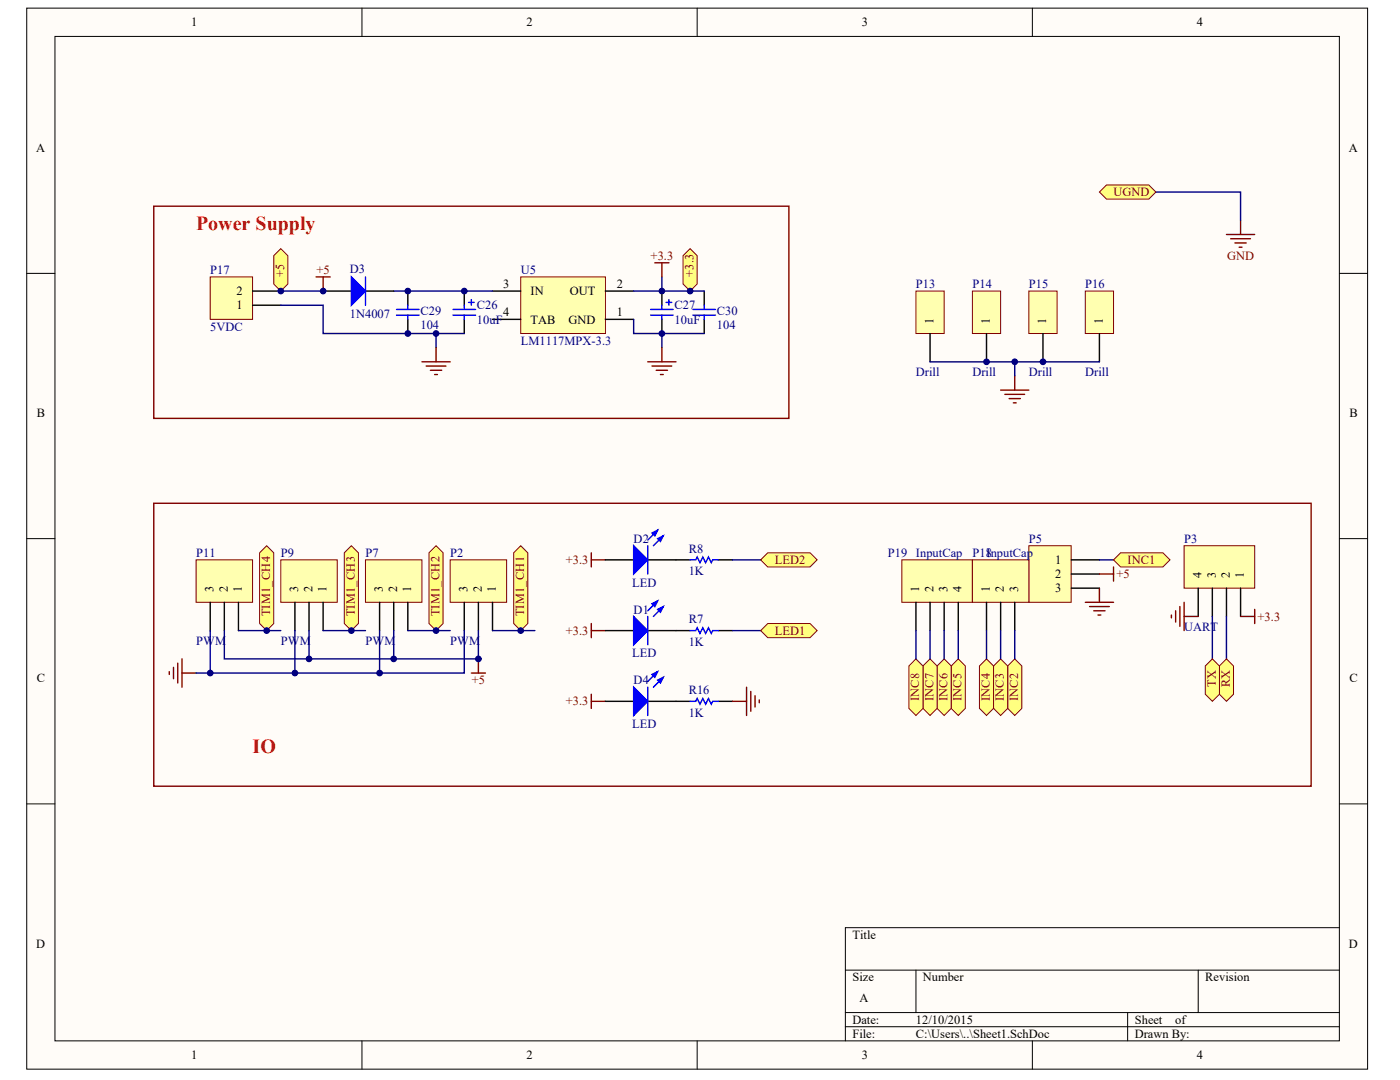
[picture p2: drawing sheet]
<svg xmlns="http://www.w3.org/2000/svg" width="279mm" height="215mm" viewBox="0 0 279 215" stroke-linecap="round" stroke-linejoin="round" font-family="sans-serif">
<g fill="#fffcf8" stroke="#000" stroke-width=".2">
<path d="M5.3 1.6h267.3v211.4h-267.3z"/>
<path d="M11 7.3h256v200.1h-256z"/>
</g>
<g fill="none" stroke="#000" stroke-width=".2">
<path d="M72.1 1.6v5.7M139 1.6v5.7M205.8 1.6v5.7M5.3 54.5h5.7M267 54.5h5.6M5.3 107.3h5.7M267 107.3h5.6M5.3 160.2h5.7M267 160.2h5.6M168.5 193.3h98.5M182.6 193.3v8.5M238.8 193.3v8.5"/>
<path d="M267 184.8h-98.5v22.6M72.1 207.4v5.6M139 207.4v5.6M168.5 201.8h98.5M168.5 204.6h98.5M205.8 207.4v5.6M224.8 201.8v5.6"/>
</g>
<path d="M103.8 55.2h16.9v11.3h-16.9z" fill="#ffffb0" stroke="#800000" stroke-width=".2"/>
<g fill="none" stroke="#000" stroke-width=".28">
<path d="M64.4 58h5.6M72.8 58h5.7M81.3 58v2.8M92.5 58v2.8M98.2 58h5.6M120.7 58h5.6M131.9 58v2.8M140.4 58v2.8M81.3 63.6v2.9M92.5 63.6v2.9M98.2 63.6h5.6M120.7 63.6h5.6"/>
<path d="M131.9 63.6v2.9M140.4 63.6v2.9"/>
</g>
<path d="M63 55.2h2.8M64.4 55.2v2.8M130.5 52.4h2.8M131.9 52.4v2.8" fill="none" stroke="#800000" stroke-width=".28"/>
<path d="M78.5 58h19.7M126.3 58h14.1M131.9 55.2v2.8M86.9 66.5v2.8M126.3 63.6v2.9h14.1M131.9 66.5v2.8" fill="none" stroke="#000080" stroke-width=".28"/>
<g fill="none" stroke="#00f" stroke-width=".28">
<path d="M72.8 55.2v5.6M93.9 59.7v1.1M133.3 59.7v1.1M79 61.7h4.5M79 62.8h4.5M81.3 60.8v.9M81.3 62.8v.8M90.3 61.7h4.5M90.3 62.8h4.5M92.5 60.8v.9M92.5 62.8v.8M93.4 60.3h1.1"/>
<path d="M129.7 61.7h4.5M129.7 62.8h4.5M131.9 60.8v.9M131.9 62.8v.8M132.8 60.3h1.1M138.1 61.7h4.5M138.1 62.8h4.5M140.4 60.8v.9M140.4 62.8v.8"/>
</g>
<path d="M70 55.2l2.8 2.8-2.8 2.8z" fill="#00f" stroke="#00f" stroke-width=".28"/>
<path d="M41.9 55.2h8.4v8.4h-8.4z" fill="#ffffb0" stroke="#800000" stroke-width=".2"/>
<path d="M50.3 58h5.7M50.3 60.8h5.7M120.7 111.6h5.6M129.1 111.6h8.5M143.2 111.6h2.8M120.7 125.7h5.6M120.7 139.7h5.6M129.1 125.7h8.5M129.1 139.7h8.5M143.2 125.7h2.8M143.2 139.7h2.8" fill="none" stroke="#000" stroke-width=".28"/>
<g fill="none" stroke="#800000" stroke-width=".28">
<path d="M30.6 41.1h126.6v42.3h-126.6zM84.1 72.1h5.6M84.9 72.9h4M85.8 73.8h2.2M86.6 74.6h.6M86.9 69.3v2.8M129.1 72.1h5.6M130 72.9h3.9M130.8 73.8h2.3M131.6 74.6h.6M131.9 69.3v2.8M117.9 110.1v2.9"/>
<path d="M117.9 111.6h2.8M117.9 124.2v2.9M117.9 138.3v2.9M117.9 125.7h2.8M117.9 139.7h2.8M146 139.7h2.8M148.8 136.9v5.7M149.6 137.8v3.9M150.5 138.6v2.3M151.3 139.5v.5"/>
</g>
<g fill="#00f" stroke="#00f" stroke-width=".28">
<path d="M126.3 122.8l2.8 2.9-2.8 2.8z"/>
<path d="M131.1 121.4l1.1-.5-.6 1.1z"/>
<path d="M130 120.3l1.1-.6-.6 1.2z"/>
<path d="M126.3 108.7l2.8 2.9-2.8 2.8z"/>
<path d="M131.1 107.3l1.1-.5-.6 1.1z"/>
<path d="M130 106.2l1.1-.6-.6 1.2z"/>
<path d="M126.3 136.9l2.8 2.8-2.8 2.9z"/>
<path d="M131.1 135.5l1.1-.5-.6 1.1z"/>
<path d="M130 134.4l1.1-.6-.6 1.2z"/>
</g>
<path d="M129.1 108.7v5.7M131.1 119.7l-2 2M131.1 105.6l-2 2M132.2 106.8l-2 1.9M137.6 111.6h1.1l.3-.6 .5 1.1 .6-1.1 .5 1.1 .6-1.1 .6 1.1 .3-.5h1.1M129.1 122.8v5.7M129.1 136.9v5.7M131.1 133.8l-2 2M132.2 120.9l-2 1.9M132.2 135l-2 1.9M137.6 125.7h1.1l.3-.6 .5 1.1 .6-1.1 .5 1.1 .6-1.1 .6 1.1 .3-.5h1.1M137.6 139.7h1.1l.3-.5 .5 1.1 .6-1.1 .5 1.1 .6-1.1 .6 1.1 .3-.6h1.1" fill="none" stroke="#00f" stroke-width=".28"/>
<path d="M146 111.6h5.6M146 125.7h5.6" fill="none" stroke="#000080" stroke-width=".28"/>
<path d="M236 108.7h14.1v8.5h-14.1z" fill="#ffffb0" stroke="#800000" stroke-width=".2"/>
<path d="M238.8 117.2v5.6M241.6 117.2v5.6M244.5 117.2v5.6M247.3 117.2v5.6" fill="none" stroke="#000" stroke-width=".28"/>
<path d="M233.5 122.5v.6M234.3 121.7v2.3M235.2 120.9v3.9M236 122.8h2.8M236 120v5.7M247.3 122.8h2.8M250.1 121.4v2.8" fill="none" stroke="#800000" stroke-width=".28"/>
<path d="M241.6 122.8v8.5M244.5 122.8v8.5" fill="none" stroke="#000080" stroke-width=".28"/>
<path d="M89.7 111.6h11.3v8.4h-11.3z" fill="#ffffb0" stroke="#800000" stroke-width=".2"/>
<path d="M92.5 120v5.7M95.4 120v5.7M98.2 120v5.7" fill="none" stroke="#000" stroke-width=".28"/>
<path d="M33.7 133.8v.6M34.6 133v2.2M35.4 132.1v4M36.3 134.1h2.8M36.3 131.3v5.6M93.9 134.1h2.9M95.4 131.3v2.8" fill="none" stroke="#800000" stroke-width=".28"/>
<path d="M72.8 111.6h11.3v8.4h-11.3z" fill="#ffffb0" stroke="#800000" stroke-width=".2"/>
<path d="M75.7 120v5.7M78.5 120v5.7M81.3 120v5.7" fill="none" stroke="#000" stroke-width=".28"/>
<path d="M56 111.6h11.2v8.4h-11.2z" fill="#ffffb0" stroke="#800000" stroke-width=".2"/>
<path d="M58.8 120v5.7M61.6 120v5.7M64.4 120v5.7" fill="none" stroke="#000" stroke-width=".28"/>
<path d="M39.1 111.6h11.2v8.4h-11.2z" fill="#ffffb0" stroke="#800000" stroke-width=".2"/>
<path d="M41.9 120v5.7M44.7 120v5.7M47.5 120v5.7" fill="none" stroke="#000" stroke-width=".28"/>
<path d="M44.7 125.7v5.6h50.7v-5.6M47.5 125.7h8.5M64.4 125.7h8.4M78.5 125.7v5.6M81.3 125.7h8.4M98.2 125.7h8.4" fill="none" stroke="#000080" stroke-width=".28"/>
<path d="M205.1 108.7h8.4v11.3h-8.4z" fill="#ffffb0" stroke="#800000" stroke-width=".2"/>
<path d="M213.5 111.6h5.6M213.5 114.4h5.6M213.5 117.2h5.6" fill="none" stroke="#000" stroke-width=".28"/>
<path d="M219.1 111.6h2.9M41.9 125.7v8.4M58.8 125.7v8.4h-19.7M58.8 134.1h16.9M61.6 125.7v5.6M75.7 125.7v8.4h16.8v-8.4" fill="none" stroke="#000080" stroke-width=".28"/>
<path d="M30.6 100.3h230.7v56.4h-230.7zM219.1 114.4h2.9M219.1 117.2v2.8M222 113v2.8M216.3 120h5.7M217.2 120.9h3.9M218 121.7h2.3M218.9 122.5h.5" fill="none" stroke="#800000" stroke-width=".28"/>
<path d="M182.6 58h5.6v8.5h-5.6z" fill="#ffffb0" stroke="#800000" stroke-width=".2"/>
<path d="M185.4 66.5v5.6" fill="none" stroke="#000" stroke-width=".28"/>
<path d="M193.8 58h5.6v8.5h-5.6z" fill="#ffffb0" stroke="#800000" stroke-width=".2"/>
<path d="M196.6 66.5v5.6" fill="none" stroke="#000" stroke-width=".28"/>
<path d="M205.1 58h5.6v8.5h-5.6z" fill="#ffffb0" stroke="#800000" stroke-width=".2"/>
<path d="M207.9 66.5v5.6" fill="none" stroke="#000" stroke-width=".28"/>
<path d="M216.3 58h5.7v8.5h-5.7z" fill="#ffffb0" stroke="#800000" stroke-width=".2"/>
<path d="M219.1 66.5v5.6" fill="none" stroke="#000" stroke-width=".28"/>
<path d="M199.4 77.7h5.7M200.3 78.6h3.9M201.1 79.4h2.3M202.3 74.9v2.8M202 80.3h.5" fill="none" stroke="#800000" stroke-width=".28"/>
<path d="M185.4 72.1h33.7M202.3 72.1v2.8" fill="none" stroke="#000080" stroke-width=".28"/>
<path d="M56 49.5l1.4 1.5v5.6l-1.4 1.4-1.4-1.4v-5.6z" fill-rule="evenodd" fill="#ffff80" stroke="#800000" stroke-width=".2"/>
<path d="M56 58h8.4M56 60.8h8.4v5.7h28.1" fill="none" stroke="#000080" stroke-width=".28"/>
<g fill="#ffff80" stroke="#800000" stroke-width=".2">
<path d="M137.6 49.5l1.4 1.5v5.6l-1.4 1.4-1.5-1.4v-5.6z" fill-rule="evenodd"/>
<path d="M53.2 108.7l1.4 1.4v14.1l-1.4 1.5-1.5-1.5v-14.1z" fill-rule="evenodd"/>
<path d="M70 108.7l1.4 1.4v14.1l-1.4 1.5-1.4-1.5v-14.1z" fill-rule="evenodd"/>
<path d="M103.8 108.7l1.4 1.4v14.1l-1.4 1.5-1.4-1.5v-14.1z" fill-rule="evenodd"/>
<path d="M86.9 108.7l1.4 1.4v14.1l-1.4 1.5-1.4-1.5v-14.1z" fill-rule="evenodd"/>
<path d="M153 110.1h8.5l1.4 1.5-1.4 1.4h-8.5l-1.4-1.4z" fill-rule="evenodd"/>
<path d="M153 124.2h8.5l1.4 1.5-1.4 1.4h-8.5l-1.4-1.4z" fill-rule="evenodd"/>
<path d="M223.4 110.1h8.4l1.4 1.5-1.4 1.4h-8.4l-1.4-1.4z" fill-rule="evenodd"/>
<path d="M202.3 131.3l1.4 1.4v8.5l-1.4 1.4-1.4-1.4v-8.5z" fill-rule="evenodd"/>
<path d="M199.4 131.3l1.5 1.4v8.5l-1.5 1.4-1.4-1.4v-8.5z" fill-rule="evenodd"/>
<path d="M196.6 131.3l1.4 1.4v8.5l-1.4 1.4-1.4-1.4v-8.5z" fill-rule="evenodd"/>
<path d="M191 131.3l1.4 1.4v8.5l-1.4 1.4-1.4-1.4v-8.5z" fill-rule="evenodd"/>
<path d="M188.2 131.3l1.4 1.4v8.5l-1.4 1.4-1.4-1.4v-8.5z" fill-rule="evenodd"/>
<path d="M185.4 131.3l1.4 1.4v8.5l-1.4 1.4-1.4-1.4v-8.5z" fill-rule="evenodd"/>
<path d="M182.6 131.3l1.4 1.4v8.5l-1.4 1.4-1.4-1.4v-8.5z" fill-rule="evenodd"/>
<path d="M244.5 131.3l1.4 1.4v5.6l-1.4 1.4-1.5-1.4v-5.6z" fill-rule="evenodd"/>
<path d="M241.6 131.3l1.4 1.4v5.6l-1.4 1.4-1.4-1.4v-5.6z" fill-rule="evenodd"/>
</g>
<path d="M179.8 111.6h14v8.4h-14z" fill="#ffffb0" stroke="#800000" stroke-width=".2"/>
<path d="M182.6 120v5.7M185.4 120v5.7M188.2 120v5.7M191 120v5.7" fill="none" stroke="#000" stroke-width=".28"/>
<path d="M193.8 111.6h11.3v8.4h-11.3z" fill="#ffffb0" stroke="#800000" stroke-width=".2"/>
<path d="M196.6 120v5.7M199.4 120v5.7M202.3 120v5.7" fill="none" stroke="#000" stroke-width=".28"/>
<path d="M230.4 38.3h16.9v5.6M182.6 125.7v5.6M185.4 125.7v5.6M188.2 125.7v5.6M191 125.7v5.6M196.6 125.7v5.6M199.4 125.7v5.6M202.3 125.7v5.6" fill="none" stroke="#000080" stroke-width=".28"/>
<path d="M244.5 46.7h5.6M245.3 47.6h3.9M246.1 48.4h2.3M247 49.3h.6M247.3 43.9v2.8" fill="none" stroke="#800000" stroke-width=".28"/>
<path d="M220.5 36.9h8.5l1.4 1.4-1.4 1.4h-8.5l-1.4-1.4z" fill-rule="evenodd" fill="#ffff80" stroke="#800000" stroke-width=".2"/>
<g fill="#000080" stroke="#000080" stroke-width=".2">
<circle cx="41.9" cy="134.1" r=".56"/>
<circle cx="53.2" cy="125.6" r=".56"/>
<circle cx="56" cy="58" r=".56"/>
<circle cx="58.8" cy="134.1" r=".56"/>
<circle cx="61.6" cy="131.3" r=".56"/>
<circle cx="64.4" cy="58" r=".56"/>
<circle cx="70" cy="125.6" r=".56"/>
<circle cx="75.7" cy="134.1" r=".56"/>
<circle cx="78.5" cy="131.3" r=".56"/>
<circle cx="81.3" cy="66.5" r=".56"/>
<circle cx="81.3" cy="58" r=".56"/>
<circle cx="86.9" cy="125.6" r=".56"/>
<circle cx="86.9" cy="66.5" r=".56"/>
<circle cx="92.5" cy="58" r=".56"/>
<circle cx="95.4" cy="131.3" r=".56"/>
<circle cx="103.8" cy="125.6" r=".56"/>
<circle cx="131.9" cy="66.5" r=".56"/>
<circle cx="131.9" cy="58" r=".56"/>
<circle cx="137.6" cy="58" r=".56"/>
<circle cx="196.6" cy="72.1" r=".56"/>
<circle cx="202.3" cy="72.1" r=".56"/>
<circle cx="207.9" cy="72.1" r=".56"/>
</g>
<g font-size="4" fill="#f00">
<text x="39.1" y="45.8">Power Supply</text>
<text x="50.3" y="150.1">IO</text>
</g>
<g font-size="2.5">
<text x="38.1" y="5.3">1</text>
<text x="104.9" y="5.3">2</text>
<text x="171.8" y="5.3">3</text>
<text x="238.6" y="5.3">4</text>
<text x="7.2" y="30.2">A</text>
<text x="268.9" y="30.2">A</text>
<text x="47.1" y="58.8">2</text>
<text x="100.3" y="57.4">3</text>
<text x="105.8" y="58.8">IN</text>
<text x="113.6" y="58.8">OUT</text>
<text x="122.9" y="57.4">2</text>
<text x="47.1" y="61.6">1</text>
<text x="100.3" y="63.1">4</text>
<text x="105.8" y="64.5">TAB</text>
<text x="113.3" y="64.5">GND</text>
<text x="122.9" y="63.1">1</text>
<text x="186" y="64.5" transform="rotate(-90 186 64.5)">1</text>
<text x="197.3" y="64.5" transform="rotate(-90 197.3 64.5)">1</text>
<text x="208.5" y="64.5" transform="rotate(-90 208.5 64.5)">1</text>
<text x="219.8" y="64.5" transform="rotate(-90 219.8 64.5)">1</text>
<text x="7.3" y="83.1">B</text>
<text x="269" y="83.1">B</text>
<text x="210.3" y="112.4">1</text>
<text x="42.6" y="118" transform="rotate(-90 42.6 118)">3</text>
<text x="45.4" y="118" transform="rotate(-90 45.4 118)">2</text>
<text x="48.2" y="118" transform="rotate(-90 48.2 118)">1</text>
<text x="59.4" y="118" transform="rotate(-90 59.4 118)">3</text>
<text x="62.3" y="118" transform="rotate(-90 62.3 118)">2</text>
<text x="65.1" y="118" transform="rotate(-90 65.1 118)">1</text>
<text x="76.3" y="118" transform="rotate(-90 76.3 118)">3</text>
<text x="79.1" y="118" transform="rotate(-90 79.1 118)">2</text>
<text x="82" y="118" transform="rotate(-90 82 118)">1</text>
<text x="93.2" y="118" transform="rotate(-90 93.2 118)">3</text>
<text x="96" y="118" transform="rotate(-90 96 118)">2</text>
<text x="98.8" y="118" transform="rotate(-90 98.8 118)">1</text>
<text x="183.2" y="118" transform="rotate(-90 183.2 118)">1</text>
<text x="186" y="118" transform="rotate(-90 186 118)">2</text>
<text x="188.9" y="118" transform="rotate(-90 188.9 118)">3</text>
<text x="191.7" y="118" transform="rotate(-90 191.7 118)">4</text>
<text x="197.3" y="118" transform="rotate(-90 197.3 118)">1</text>
<text x="200.1" y="118" transform="rotate(-90 200.1 118)">2</text>
<text x="202.9" y="118" transform="rotate(-90 202.9 118)">3</text>
<text x="210.3" y="115.2">2</text>
<text x="210.3" y="118">3</text>
<text x="239.5" y="115.2" transform="rotate(-90 239.5 115.2)">4</text>
<text x="242.3" y="115.2" transform="rotate(-90 242.3 115.2)">3</text>
<text x="245.1" y="115.2" transform="rotate(-90 245.1 115.2)">2</text>
<text x="247.9" y="115.2" transform="rotate(-90 247.9 115.2)">1</text>
<text x="7.3" y="136">C</text>
<text x="269" y="136">C</text>
<text x="7.2" y="188.8">D</text>
<text x="169.9" y="187.1">Title</text>
<text x="268.9" y="188.8">D</text>
<text x="169.9" y="195.5">Size</text>
<text x="184" y="195.5">Number</text>
<text x="240.2" y="195.5">Revision</text>
<text x="169.9" y="204">Date:</text>
<text x="171.3" y="199.7">A</text>
<text x="182.6" y="204">12/10/2015</text>
<text x="226.2" y="204">Sheet</text>
<text x="234.2" y="204">of</text>
<text x="169.9" y="206.8">File:</text>
<text x="182.6" y="206.8">C:\Users\..\Sheet1.SchDoc</text>
<text x="226.2" y="206.8">Drawn By:</text>
<text x="38.1" y="211">1</text>
<text x="104.9" y="211">2</text>
<text x="171.8" y="211">3</text>
<text x="238.6" y="211">4</text>
</g>
<g font-size="2.5" fill="#800000">
<text x="222" y="39.1">UGND</text>
<text x="129.7" y="51.8">+3.3</text>
<text x="244.6" y="51.8">GND</text>
<text x="56.6" y="55.2" transform="rotate(-90 56.6 55.2)">+5</text>
<text x="63.1" y="54.6">+5</text>
<text x="138.2" y="55.2" transform="rotate(-90 138.2 55.2)">+3.3</text>
<text x="112.8" y="112.4">+3.3</text>
<text x="154.4" y="112.4">LED2</text>
<text x="224.8" y="112.4">INC1</text>
<text x="222.5" y="115.2">+5</text>
<text x="53.8" y="122.8" transform="rotate(-90 53.8 122.8)">TIM1_CH4</text>
<text x="70.7" y="122.8" transform="rotate(-90 70.7 122.8)">TIM1_CH3</text>
<text x="87.6" y="122.8" transform="rotate(-90 87.6 122.8)">TIM1_CH2</text>
<text x="104.5" y="122.8" transform="rotate(-90 104.5 122.8)">TIM1_CH1</text>
<text x="250.6" y="123.7">+3.3</text>
<text x="112.8" y="126.5">+3.3</text>
<text x="154.4" y="126.5">LED1</text>
<text x="94" y="136.3">+5</text>
<text x="242.3" y="136.9" transform="rotate(-90 242.3 136.9)">TX</text>
<text x="245.1" y="136.9" transform="rotate(-90 245.1 136.9)">RX</text>
<text x="112.8" y="140.6">+3.3</text>
<text x="183.2" y="139.7" transform="rotate(-90 183.2 139.7)">INC8</text>
<text x="186" y="139.7" transform="rotate(-90 186 139.7)">INC7</text>
<text x="188.9" y="139.7" transform="rotate(-90 188.9 139.7)">INC6</text>
<text x="191.7" y="139.7" transform="rotate(-90 191.7 139.7)">INC5</text>
<text x="197.3" y="139.7" transform="rotate(-90 197.3 139.7)">INC4</text>
<text x="200.1" y="139.7" transform="rotate(-90 200.1 139.7)">INC3</text>
<text x="202.9" y="139.7" transform="rotate(-90 202.9 139.7)">INC2</text>
</g>
<g font-size="2.5" fill="#000080">
<text x="41.9" y="54.6">P17</text>
<text x="69.8" y="54.3">D3</text>
<text x="103.8" y="54.6">U5</text>
<text x="182.6" y="57.4">P13</text>
<text x="193.8" y="57.4">P14</text>
<text x="205.1" y="57.4">P15</text>
<text x="216.3" y="57.4">P16</text>
<text x="41.9" y="65.9">5VDC</text>
<text x="69.8" y="63.3">1N4007</text>
<text x="83.8" y="62.8">C29</text>
<text x="83.8" y="65.6">104</text>
<text x="95.1" y="61.6">C26</text>
<text x="95.1" y="64.5">10uF</text>
<text x="134.5" y="61.6">C27</text>
<text x="134.5" y="64.5">10uF</text>
<text x="142.9" y="62.8">C30</text>
<text x="142.9" y="65.6">104</text>
<text x="103.8" y="68.7">LM1117MPX-3.3</text>
<text x="182.6" y="74.9">Drill</text>
<text x="193.8" y="74.9">Drill</text>
<text x="205.1" y="74.9">Drill</text>
<text x="216.3" y="74.9">Drill</text>
<text x="39.1" y="111">P11</text>
<text x="56" y="111">P9</text>
<text x="72.8" y="111">P7</text>
<text x="89.7" y="111">P2</text>
<text x="126.3" y="108.2">D2</text>
<text x="137.3" y="110.1">R8</text>
<text x="176.9" y="111">P19</text>
<text x="182.6" y="111">InputCap</text>
<text x="193.8" y="111">P18InputCap</text>
<text x="205.1" y="108.2">P5</text>
<text x="236" y="108.2">P3</text>
<text x="126" y="116.9">LED</text>
<text x="137.3" y="114.6">1K</text>
<text x="126.3" y="122.3">D1</text>
<text x="137.3" y="124.2">R7</text>
<text x="236" y="125.6">UART</text>
<text x="39.1" y="128.5">PWM</text>
<text x="56" y="128.5">PWM</text>
<text x="72.8" y="128.5">PWM</text>
<text x="89.7" y="128.5">PWM</text>
<text x="126" y="131">LED</text>
<text x="137.3" y="128.7">1K</text>
<text x="126.3" y="136.3">D4</text>
<text x="137.3" y="138.3">R16</text>
<text x="137.3" y="142.8">1K</text>
<text x="126" y="145.1">LED</text>
</g>
</svg>
